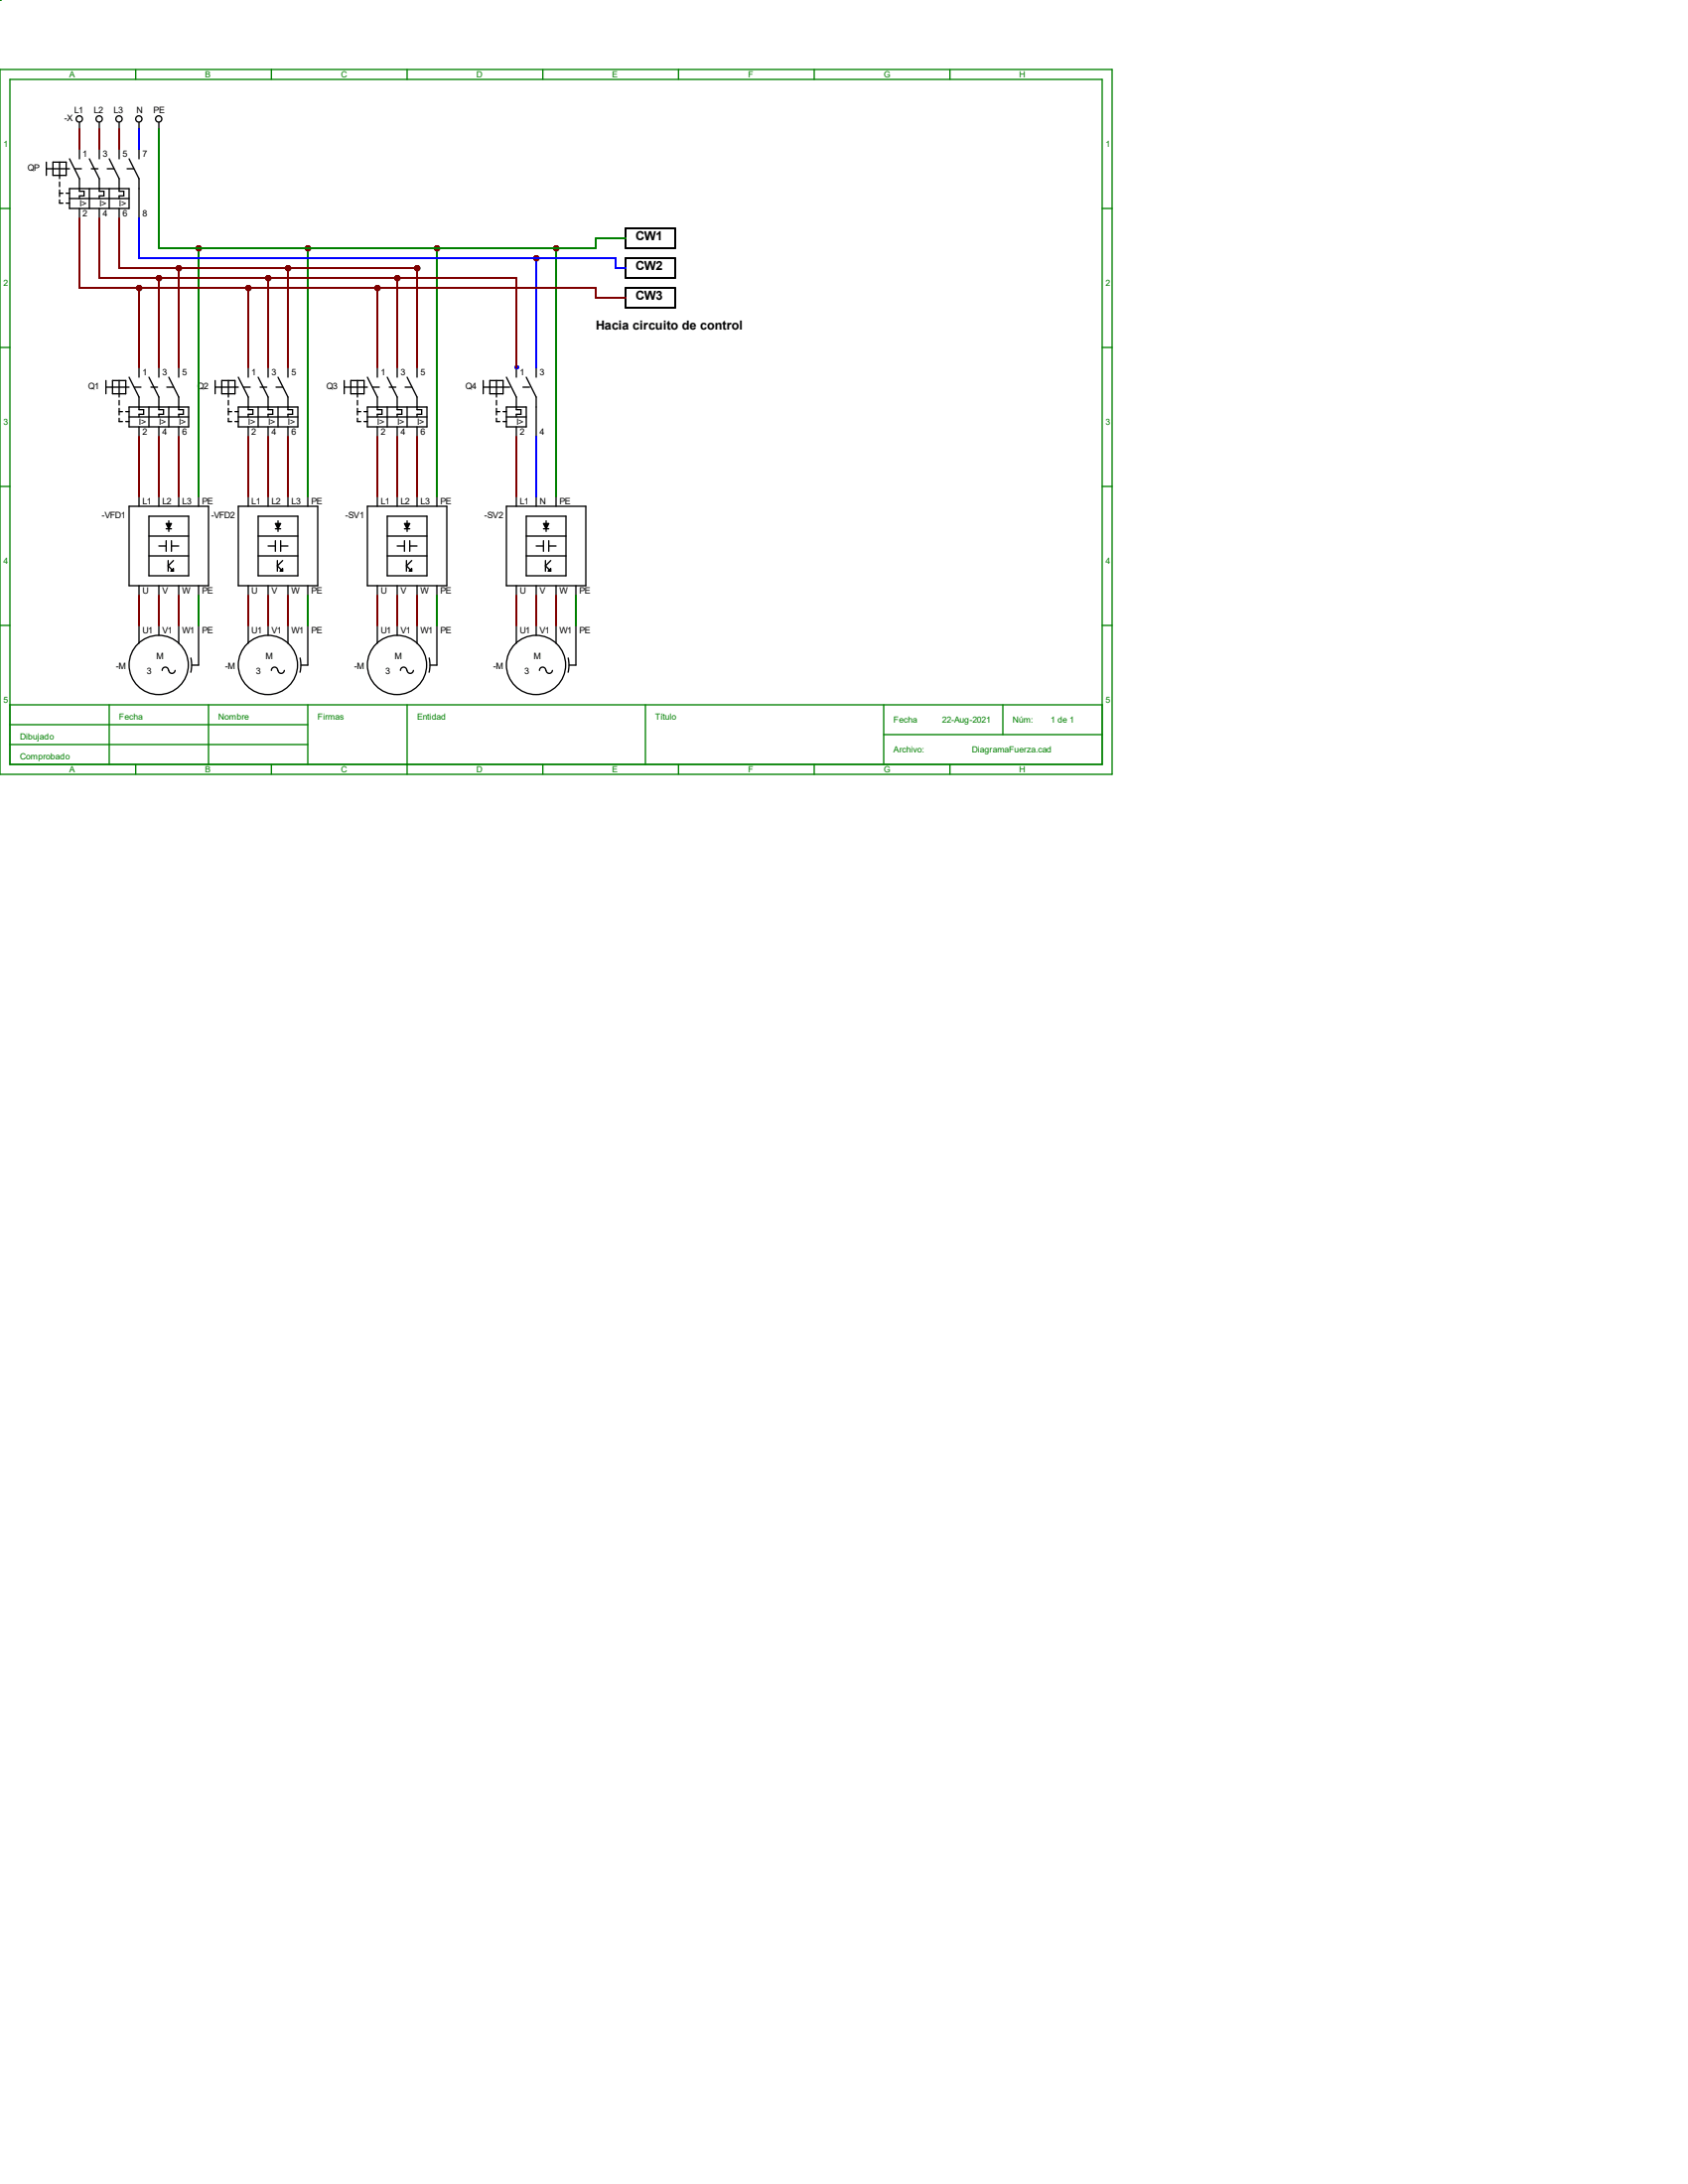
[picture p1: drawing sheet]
<svg xmlns="http://www.w3.org/2000/svg" width="216mm" height="279mm" viewBox="0 0 216 279" stroke-linecap="round" stroke-linejoin="round" font-family="sans-serif">
<g fill="none" stroke="#008000" stroke-width=".17">
<path d="M0 8.9h142.2v90.2h-142.2zM1.3 10.2h139.7v87.6h-139.7zM17.4 8.9v1.3M34.7 8.9v1.3M52.1 8.9v1.3M69.4 8.9v1.3M86.8 8.9v1.3M104.1 8.9v1.3M121.5 8.9v1.3M0 26.7h1.3M141 26.7h1.2M0 44.4h1.3"/>
<path d="M141 44.4h1.2M0 62.2h1.3M141 62.2h1.2M0 80h1.3M1.3 90.2h139.7M1.3 92.7h38.1M1.3 95.2h38.1M14 90.2v7.6M17.4 97.8v1.3M26.7 90.2v7.6M34.7 97.8v1.3M39.4 90.2v7.6"/>
<path d="M52.1 90.2v8.9M69.4 97.8v1.3M82.5 90.2v7.6M86.8 97.8v1.3M104.1 97.8v1.3M113 94h28M113 90.2v7.6M121.5 97.8v1.3M128.3 90.2v3.8M141 80h1.2"/>
</g>
<g fill="none" stroke="#000" stroke-width=".17">
<path d="M10.2 15.7v.8M10.2 19v1.3M12.7 15.7v.8M12.7 19v1.3M15.2 15.7v.8M15.2 19v1.3M17.8 15.7v.8M17.8 19v1.3M20.3 15.7v.8M5.9 20.7v1.7M5.9 21.6h3M6.8 20.7h1.7v1.7h-1.7z"/>
<path d="M7.6 20.7v2.2M7.6 23.3v.6M7.6 24.3v.8M7.6 25.6v.4h.4M7.6 24.7h.4M8.5 24.7h.4M8.5 26h.4M8.9 20.3l1.3 2.6v1.6h.6v.6h-.6v.3M8.9 24.1h7.6v2.6h-7.6zM8.9 25.4h7.6M9.6 21.6h.8M10.2 26.7v1.2"/>
<path d="M11.4 20.3l1.3 2.6v1.6h.6v.6h-.6v.3M11.4 24.1v2.6M11.7 21.6h.8M12.7 26.7v1.2M13.7 21.6h.9M14 20.3l1.2 2.6v1.6h.6v.6h-.6v.3M14 24.1v2.6M15.2 26.7v1.2M16.3 21.6h.8M16.5 20.3l1.3 2.6v5"/>
<circle cx="10.1" cy="15.2" r=".4"/>
<circle cx="12.7" cy="15.2" r=".4"/>
<circle cx="15.2" cy="15.2" r=".4"/>
<circle cx="17.8" cy="15.2" r=".4"/>
<circle cx="20.3" cy="15.2" r=".4"/>
</g>
<g fill="#f00" stroke="#800000" stroke-width=".17">
<circle cx="17.8" cy="36.9" r=".28"/>
<circle cx="20.3" cy="35.6" r=".28"/>
<circle cx="22.9" cy="34.3" r=".28"/>
<circle cx="31.8" cy="36.9" r=".28"/>
<circle cx="34.3" cy="35.6" r=".28"/>
<circle cx="36.9" cy="34.3" r=".28"/>
</g>
<g fill="none" stroke="#000" stroke-width=".17">
<path d="M13.5 48.7v1.7M13.5 49.5h3M14.4 48.7h1.7v1.7h-1.7zM15.2 48.7v2.1M15.2 51.2v.6M15.2 52.2v.9M15.2 53.5v.4h.5M15.2 52.7h.5M16.1 52.7h.4M16.1 53.9h.4M16.5 48.3l1.3 2.5v1.6h.6v.6h-.6v.3M16.5 52.1h7.6v2.5h-7.6z"/>
<path d="M16.5 53.3h7.6M17.2 49.5h.8M17.8 47v1.3M17.8 54.6v1.3M19 48.3l1.3 2.5v1.6h.6v.6h-.6v.3M19 52.1v2.5M19.3 49.5h.9M20.3 47v1.3M20.3 54.6v1.3M21.3 49.5h.9M21.6 48.3l1.3 2.5v1.6h.6v.6h-.6v.3M21.6 52.1v2.5"/>
<path d="M22.9 47v1.3M22.9 54.6v1.3M27.5 49.5h3M27.5 48.7v1.7M28.4 48.7h1.7v1.7h-1.7zM29.2 52.7h.4M29.2 53.5v.4h.4M29.2 48.7v2.1M29.2 51.2v.6M29.2 52.2v.9M30.1 52.7h.4M30.1 53.9h.4"/>
<path d="M30.5 48.3l1.2 2.5v1.6h.6v.6h-.6v.3M30.5 52.1h7.6v2.5h-7.6zM30.5 53.3h7.6M31.2 49.5h.8M31.7 47v1.3M31.7 54.6v1.3M33 48.3l1.3 2.5v1.6h.6v.6h-.6v.3M33 52.1v2.5M33.3 49.5h.8M34.3 47v1.3M34.3 54.6v1.3M35.3 49.5h.9"/>
<path d="M35.6 48.3l1.2 2.5v1.6h.6v.6h-.6v.3M35.6 52.1v2.5M36.8 47v1.3M36.8 54.6v1.3M44 49.5h3M44 48.7v1.7M44.9 48.7h1.7v1.7h-1.7zM45.7 52.7h.4M45.7 53.5v.4h.4M45.7 48.7v2.1M45.7 51.2v.6M45.7 52.2v.9"/>
<path d="M46.6 52.7h.4M46.6 53.9h.4M47 48.3l1.3 2.5v1.6h.6v.6h-.6v.3M47 52.1h7.6v2.5h-7.6zM47 53.3h7.6M47.7 49.5h.8M48.3 47v1.3M48.3 54.6v1.3M49.5 48.3l1.3 2.5v1.6h.6v.6h-.6v.3M49.5 52.1v2.5M49.8 49.5h.8M50.8 47v1.3"/>
<path d="M50.8 54.6v1.3M51.8 49.5h.9M52.1 48.3l1.2 2.5v1.6h.6v.6h-.6v.3M52.1 52.1v2.5M53.3 47v1.3M53.3 54.6v1.3"/>
</g>
<g fill="#f00" stroke="#800000" stroke-width=".17">
<circle cx="48.3" cy="36.9" r=".28"/>
<circle cx="50.8" cy="35.6" r=".28"/>
<circle cx="53.4" cy="34.3" r=".28"/>
</g>
<g fill="none" stroke="#000" stroke-width=".17">
<path d="M61.8 48.7v1.7M61.8 49.5h3.4M62.7 48.7h1.6v1.7h-1.6zM63.5 48.7v2.1M63.5 51.2v.6M63.5 52.2v.9M63.5 53.5v.4h.4M63.5 52.7h.4M64.3 52.7h.5M64.3 53.9h.5M64.8 48.3l1.2 2.5v1.6h.6v.6h-.6v.3M64.8 52.1h2.5v2.5h-2.5z"/>
<path d="M64.8 53.3h2.5M66 47v1.3M66 54.6v1.3M66.9 49.5h.8M67.3 48.3l1.3 2.5v5.1M68.6 47v1.3M16.5 64.8h10.2v10.1h-10.2zM17.8 63.5v1.3M17.8 74.9v1.3M19 66h5.1v7.7h-5.1zM19 68.6h5.1M19 71.1h5.1"/>
<path d="M20.3 69.8h1M20.3 63.5v1.3M20.3 74.9v1.3M21.3 67.6h.6M21.3 69.2v1.3M21.5 71.7v1.4M21.6 66.6v1.4M21.9 69.8h1M21.9 69.2v1.3M22.2 71.7l-.7 .7 .7 .7M22.9 63.5v1.3M22.9 74.9v1.3"/>
<path d="M25.4 63.5v1.3M25.4 74.9v1.3M30.5 64.8h10.1v10.1h-10.1zM31.7 63.5v1.3M31.7 74.9v1.3M33 66h5.1v7.7h-5.1zM33 68.6h5.1M33 71.1h5.1M34.3 69.8h.9M34.3 63.5v1.3M34.3 74.9v1.3M35.2 67.6h.7"/>
<path d="M35.2 69.2v1.3M35.5 71.7v1.4M35.6 66.6v1.4M35.9 69.8h.9M35.9 69.2v1.3M36.2 71.7l-.7 .7 .7 .7M36.8 63.5v1.3M36.8 74.9v1.3M39.4 63.5v1.3M39.4 74.9v1.3M47 64.8h10.1v10.1h-10.1zM48.3 63.5v1.3"/>
<path d="M48.3 74.9v1.3M49.5 66h5.1v7.7h-5.1zM49.5 68.6h5.1M49.5 71.1h5.1M50.8 69.8h.9M50.8 63.5v1.3M50.8 74.9v1.3M51.7 67.6h.7M51.7 69.2v1.3M52 71.7v1.4M52.1 66.6v1.4M52.4 69.8h.9"/>
<path d="M52.4 69.2v1.3M52.7 71.7l-.7 .7 .7 .7M53.3 63.5v1.3M53.3 74.9v1.3M55.9 63.5v1.3M55.9 74.9v1.3M64.8 64.8h10.1v10.1h-10.1zM66 63.5v1.3M66 74.9v1.3M67.3 66h5.1v7.7h-5.1zM67.3 68.6h5.1M67.3 71.1h5.1"/>
<path d="M68.6 63.5v1.3M68.6 74.9v1.3M68.6 69.8h.9M69.5 67.6h.7M69.5 69.2v1.3M69.8 71.7v1.4M69.8 66.6v1.4M70.2 69.2v1.3M70.2 69.8h.9M70.4 71.7l-.6 .7 .6 .7M71.1 63.5v1.3M71.1 74.9v1.3"/>
<path d="M73.7 74.9v1.3"/>
</g>
<path d="M21.3 67h.6l-.3 .6zM22.2 72.7v.4h-.4zM35.2 67h.7l-.3 .6zM36.2 72.7v.4h-.4zM51.7 67h.7l-.3 .6zM52.3 73.1l.4-.4v.4zM69.5 67h.7l-.4 .6zM70.1 73.1l.3-.4v.4z" fill="#000" stroke="#000" stroke-width=".17"/>
<g fill="#f00" stroke="#800000" stroke-width=".17">
<circle cx="68.6" cy="33" r=".28"/>
<circle cx="25.4" cy="31.8" r=".28"/>
<circle cx="39.4" cy="31.8" r=".28"/>
<circle cx="55.9" cy="31.8" r=".28"/>
<circle cx="71.1" cy="31.8" r=".28"/>
</g>
<g fill="none" stroke="#000" stroke-width=".17">
<path d="M17.8 80v2.3M20.3 80v1.3M21.5 85.8a.4 .4 0 0 0-.4-.5 .4 .4 0 0 0-.4 .5M22.4 85.8a.4 .4 0 0 1-.4 .3 .4 .4 0 0 1-.4-.3M22.9 80v2.3M24.4 84.2l.1 .9-.1 .9M25.4 80v5.1h-.8M31.7 80v2.3M34.3 80v1.3M35.5 85.8a.4 .4 0 0 0-.4-.5 .4 .4 0 0 0-.4 .5M36.4 85.8a.4 .4 0 0 1-.4 .3 .4 .4 0 0 1-.4-.3M36.8 80v2.3"/>
<path d="M38.4 84.2l.1 .9-.1 .9M39.4 80v5.1h-.9M48.3 80v2.3M50.8 80v1.3M52 85.8a.4 .4 0 0 0-.4-.5 .4 .4 0 0 0-.4 .5M52.9 85.8a.4 .4 0 0 1-.4 .3 .4 .4 0 0 1-.4-.3M53.3 80v2.3M54.9 84.2l.1 .9-.1 .9M55.9 80v5.1h-.9M66 80v2.3M68.6 80v1.3M69.8 85.8a.4 .4 0 0 0-.4-.5 .4 .4 0 0 0-.4 .5"/>
<path d="M70.7 85.8a.4 .4 0 0 1-.4 .3 .4 .4 0 0 1-.5-.3M71.1 80v2.3M72.7 84.2l.1 .9-.1 .9M73.7 80v5.1h-.9"/>
<circle cx="20.3" cy="85.1" r="3.8"/>
<circle cx="34.3" cy="85.1" r="3.8"/>
<circle cx="50.8" cy="85.1" r="3.8"/>
<circle cx="68.6" cy="85.1" r="3.8"/>
</g>
<path d="M80 33h6.4v2.6h-6.4zM80 29.2h6.4v2.5h-6.4zM80 36.8h6.4v2.6h-6.4z" fill="none" stroke="#000" stroke-width=".25"/>
<g fill="#f00" stroke="#800000" stroke-width=".25">
<circle cx="17.8" cy="36.9" r=".28"/>
<circle cx="20.3" cy="35.6" r=".28"/>
<circle cx="22.9" cy="34.3" r=".28"/>
<circle cx="31.8" cy="36.9" r=".28"/>
<circle cx="34.3" cy="35.6" r=".28"/>
<circle cx="36.9" cy="34.3" r=".28"/>
<circle cx="48.3" cy="36.9" r=".28"/>
<circle cx="50.8" cy="35.6" r=".28"/>
<circle cx="53.4" cy="34.3" r=".28"/>
<circle cx="68.6" cy="33" r=".28"/>
<circle cx="25.4" cy="31.8" r=".28"/>
<circle cx="39.4" cy="31.8" r=".28"/>
<circle cx="55.9" cy="31.8" r=".28"/>
<circle cx="71.1" cy="31.8" r=".28"/>
</g>
<circle cx="66" cy="47" r=".25" fill="#00f"/>
<g fill="#f00" stroke="#800000" stroke-width=".25">
<circle cx="17.8" cy="36.9" r=".28"/>
<circle cx="20.3" cy="35.6" r=".28"/>
<circle cx="22.9" cy="34.3" r=".28"/>
<circle cx="31.8" cy="36.9" r=".28"/>
<circle cx="34.3" cy="35.6" r=".28"/>
<circle cx="36.9" cy="34.3" r=".28"/>
<circle cx="48.3" cy="36.9" r=".28"/>
<circle cx="50.8" cy="35.6" r=".28"/>
<circle cx="53.4" cy="34.3" r=".28"/>
<circle cx="68.6" cy="33" r=".28"/>
<circle cx="25.4" cy="31.8" r=".28"/>
<circle cx="39.4" cy="31.8" r=".28"/>
<circle cx="55.9" cy="31.8" r=".28"/>
<circle cx="71.1" cy="31.8" r=".28"/>
</g>
<circle cx="66" cy="47" r=".25" fill="#00f"/>
<g fill="none" stroke="#800000" stroke-width=".25">
<path d="M10.2 16.5v2.5M12.7 16.5v2.5M15.2 16.5v2.5M10.2 27.9v8.9M12.7 27.9v7.7M15.2 27.9v6.4M17.8 36.8v10.2M20.3 35.6v11.4M22.9 34.3v12.7M31.7 36.8v10.2M34.3 35.6v11.4M36.8 34.3v12.7"/>
<path d="M48.3 36.8v10.2M50.8 35.6v11.4M53.3 34.3v12.7M76.2 36.8v1.3h3.8M17.8 55.9v7.6M20.3 55.9v7.6M22.9 55.9v7.6M31.7 55.9v7.6M34.3 55.9v7.6M36.8 55.9v7.6M48.3 55.9v7.6M50.8 55.9v7.6"/>
<path d="M53.3 55.9v7.6M66 55.9v7.6M17.8 76.2v3.8M20.3 76.2v3.8M22.9 76.2v3.8M31.7 76.2v3.8M34.3 76.2v3.8M36.8 76.2v3.8M48.3 76.2v3.8M50.8 76.2v3.8M53.3 76.2v3.8M66 76.2v3.8"/>
<path d="M68.6 76.2v3.8M71.1 76.2v3.8"/>
</g>
<path d="M17.8 16.5v2.5M17.8 27.9v5.1h60.9v1.3h1.3M68.6 33v14M68.6 55.9v7.6" fill="none" stroke="#00f" stroke-width=".25"/>
<path d="M0 0h.1M20.3 16.5v15.2h55.9v-1.2h3.8M25.4 31.7v31.8M39.4 31.7v31.8M55.9 31.7v31.8M71.1 31.7v31.8M25.4 76.2v3.8M39.4 76.2v3.8M55.9 76.2v3.8M73.7 76.2v3.8" fill="none" stroke="#008000" stroke-width=".25"/>
<g fill="#800000" stroke="#800000" stroke-width=".25">
<circle cx="17.8" cy="36.9" r=".28"/>
<circle cx="20.3" cy="35.6" r=".28"/>
<circle cx="22.9" cy="34.3" r=".28"/>
<circle cx="31.8" cy="36.9" r=".28"/>
<circle cx="34.3" cy="35.6" r=".28"/>
<circle cx="36.9" cy="34.3" r=".28"/>
<circle cx="48.3" cy="36.9" r=".28"/>
<circle cx="50.8" cy="35.6" r=".28"/>
<circle cx="53.4" cy="34.3" r=".28"/>
<circle cx="68.6" cy="33" r=".28"/>
<circle cx="25.4" cy="31.8" r=".28"/>
<circle cx="39.4" cy="31.8" r=".28"/>
<circle cx="55.9" cy="31.8" r=".28"/>
<circle cx="71.1" cy="31.8" r=".28"/>
</g>
<circle cx="66" cy="47" r=".25" fill="#00f"/>
<path d="M10.2 36.8h66M12.7 35.6h53.3v11.4M15.2 34.3h38.1" fill="none" stroke="#800000" stroke-width=".25"/>
<g font-size="1.6">
<text x="81.3" y="34.5">CW2</text>
<text x="81.3" y="30.7">CW1</text>
<text x="81.3" y="38.4">CW3</text>
<text x="76.2" y="42.2">Hacia circuito de control</text>
</g>
<g font-size="1.1" fill="#008000">
<text x="8.9" y="9.9">A</text>
<text x="26.2" y="9.9">B</text>
<text x="43.6" y="9.9">C</text>
<text x="61" y="9.9">D</text>
<text x="78.3" y="9.9">E</text>
<text x="95.7" y="9.9">F</text>
<text x="113" y="9.9">G</text>
<text x="130.4" y="9.9">H</text>
<text x=".4" y="18.8">1</text>
<text x="141.4" y="18.8">1</text>
<text x=".4" y="36.6">2</text>
<text x="141.4" y="36.6">2</text>
<text x=".4" y="54.4">3</text>
<text x="141.4" y="54.4">3</text>
<text x=".4" y="72.2">4</text>
<text x="141.4" y="72.2">4</text>
<text x=".4" y="90">5</text>
<text x="141.4" y="90">5</text>
<text x="2.5" y="94.6">Dibujado</text>
<text x="15.2" y="92.1">Fecha</text>
<text x="27.9" y="92.1">Nombre</text>
<text x="40.6" y="92.1">Firmas</text>
<text x="53.3" y="92.1">Entidad</text>
<text x="83.8" y="92.1">Título</text>
<text x="114.3" y="92.5">Fecha</text>
<text x="120.5" y="92.5">22-Aug-2021</text>
<text x="129.5" y="92.5">Núm:</text>
<text x="134.4" y="92.5">1 de 1</text>
<text x="2.5" y="97.2">Comprobado</text>
<text x="8.9" y="98.8">A</text>
<text x="26.2" y="98.8">B</text>
<text x="43.6" y="98.8">C</text>
<text x="61" y="98.8">D</text>
<text x="78.3" y="98.8">E</text>
<text x="95.7" y="98.8">F</text>
<text x="113" y="98.8">G</text>
<text x="114.3" y="96.3">Archivo:</text>
<text x="124.3" y="96.3">DiagramaFuerza.cad</text>
<text x="130.4" y="98.8">H</text>
</g>
<g font-size="1.1">
<text x="8.3" y="15.5">-X</text>
<text x="9.5" y="14.5">L1</text>
<text x="12" y="14.5">L2</text>
<text x="14.6" y="14.5">L3</text>
<text x="17.4" y="14.5">N</text>
<text x="19.6" y="14.5">PE</text>
<text x="3.6" y="21.9">QP</text>
<text x="10.6" y="20">1</text>
<text x="13.1" y="20">3</text>
<text x="15.7" y="20">5</text>
<text x="18.2" y="20">7</text>
<text x="10.2" y="26.4">I&gt;</text>
<text x="10.6" y="27.6">2</text>
<text x="12.7" y="26.4">I&gt;</text>
<text x="13.1" y="27.6">4</text>
<text x="15.2" y="26.4">I&gt;</text>
<text x="15.7" y="27.6">6</text>
<text x="18.2" y="27.6">8</text>
<text x="18.2" y="48">1</text>
<text x="20.7" y="48">3</text>
<text x="23.3" y="48">5</text>
<text x="32.2" y="48">1</text>
<text x="34.7" y="48">3</text>
<text x="37.3" y="48">5</text>
<text x="48.7" y="48">1</text>
<text x="51.2" y="48">3</text>
<text x="53.8" y="48">5</text>
<text x="66.5" y="48">1</text>
<text x="69" y="48">3</text>
<text x="11.3" y="49.8">Q1</text>
<text x="25.3" y="49.8">Q2</text>
<text x="41.8" y="49.8">Q3</text>
<text x="59.6" y="49.8">Q4</text>
<text x="17.8" y="54.3">I&gt;</text>
<text x="18.2" y="55.6">2</text>
<text x="20.3" y="54.3">I&gt;</text>
<text x="20.7" y="55.6">4</text>
<text x="22.9" y="54.3">I&gt;</text>
<text x="23.3" y="55.6">6</text>
<text x="31.7" y="54.3">I&gt;</text>
<text x="32.2" y="55.6">2</text>
<text x="34.3" y="54.3">I&gt;</text>
<text x="34.7" y="55.6">4</text>
<text x="36.8" y="54.3">I&gt;</text>
<text x="37.3" y="55.6">6</text>
<text x="48.3" y="54.3">I&gt;</text>
<text x="48.7" y="55.6">2</text>
<text x="50.8" y="54.3">I&gt;</text>
<text x="51.2" y="55.6">4</text>
<text x="53.3" y="54.3">I&gt;</text>
<text x="53.8" y="55.6">6</text>
<text x="66" y="54.3">I&gt;</text>
<text x="66.5" y="55.6">2</text>
<text x="69" y="55.6">4</text>
<text x="18.2" y="64.5">L1</text>
<text x="20.7" y="64.5">L2</text>
<text x="23.3" y="64.5">L3</text>
<text x="25.8" y="64.5">PE</text>
<text x="32.2" y="64.5">L1</text>
<text x="34.7" y="64.5">L2</text>
<text x="37.3" y="64.5">L3</text>
<text x="39.8" y="64.5">PE</text>
<text x="48.7" y="64.5">L1</text>
<text x="51.2" y="64.5">L2</text>
<text x="53.8" y="64.5">L3</text>
<text x="56.3" y="64.5">PE</text>
<text x="66.5" y="64.5">L1</text>
<text x="69" y="64.5">N</text>
<text x="71.5" y="64.5">PE</text>
<text x="13" y="66.3">-VFD1</text>
<text x="27" y="66.3">-VFD2</text>
<text x="44.2" y="66.3">-SV1</text>
<text x="62" y="66.3">-SV2</text>
<text x="18.2" y="75.9">U</text>
<text x="20.7" y="75.9">V</text>
<text x="23.3" y="75.9">W</text>
<text x="25.8" y="75.9">PE</text>
<text x="32.2" y="75.9">U</text>
<text x="34.7" y="75.9">V</text>
<text x="37.3" y="75.9">W</text>
<text x="39.8" y="75.9">PE</text>
<text x="48.7" y="75.9">U</text>
<text x="51.2" y="75.9">V</text>
<text x="53.8" y="75.9">W</text>
<text x="56.3" y="75.9">PE</text>
<text x="66.5" y="75.9">U</text>
<text x="69" y="75.9">V</text>
<text x="71.5" y="75.9">W</text>
<text x="74.1" y="75.9">PE</text>
<text x="18.2" y="81">U1</text>
<text x="20.7" y="81">V1</text>
<text x="23.3" y="81">W1</text>
<text x="25.8" y="81">PE</text>
<text x="32.2" y="81">U1</text>
<text x="34.7" y="81">V1</text>
<text x="37.3" y="81">W1</text>
<text x="39.8" y="81">PE</text>
<text x="48.7" y="81">U1</text>
<text x="51.2" y="81">V1</text>
<text x="53.8" y="81">W1</text>
<text x="56.3" y="81">PE</text>
<text x="66.5" y="81">U1</text>
<text x="69" y="81">V1</text>
<text x="71.5" y="81">W1</text>
<text x="74.1" y="81">PE</text>
<text x="14.9" y="85.6">-M</text>
<text x="18.8" y="86.2">3</text>
<text x="20" y="84.4">M</text>
<text x="28.8" y="85.6">-M</text>
<text x="32.8" y="86.2">3</text>
<text x="34" y="84.4">M</text>
<text x="45.3" y="85.6">-M</text>
<text x="49.3" y="86.2">3</text>
<text x="50.5" y="84.4">M</text>
<text x="63.1" y="85.6">-M</text>
<text x="67.1" y="86.2">3</text>
<text x="68.2" y="84.4">M</text>
</g>
</svg>
